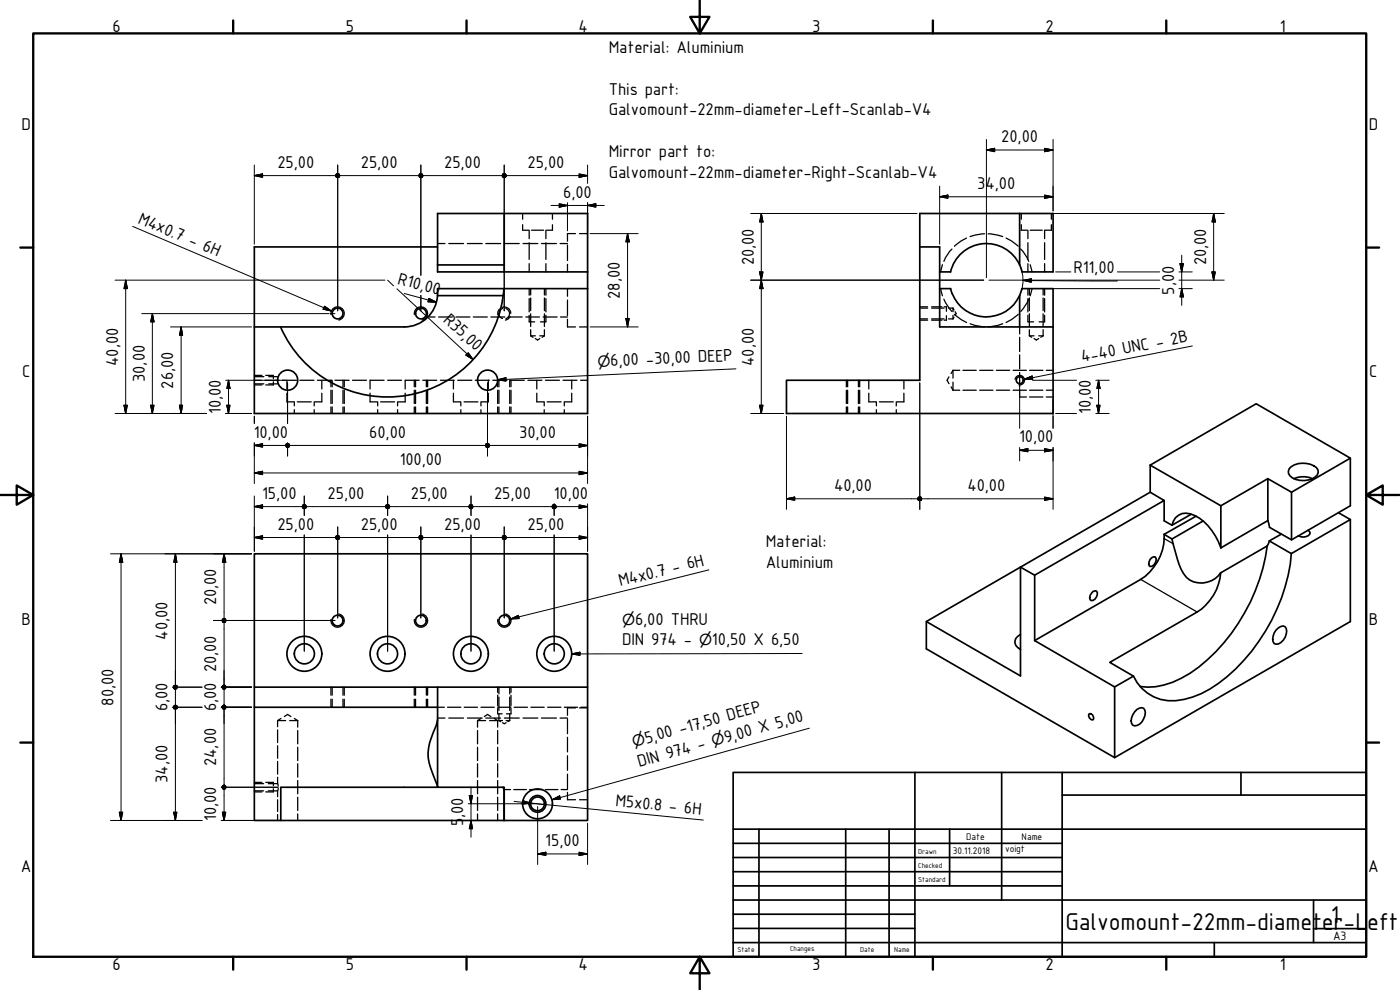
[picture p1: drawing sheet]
<svg xmlns="http://www.w3.org/2000/svg" width="420mm" height="297mm" viewBox="0 0 420 297" stroke-linecap="round" stroke-linejoin="round" font-family="sans-serif">
<!-- layer: Visible (ISO) -->
<g fill="none" stroke="#000" stroke-width=".51">
<path d="M131.3 74.1h-55v50h100v-60h-45v17.5h45M131.3 79.5h20M151.3 64.1v17.5M276 74.1h6v24h34M306 64.1v15.4M131.3 88.7a10 10 0 0 1-10 9.4h-45M131.3 88.7h19.7M151.2 86.6a35 35 0 0 1-29 32 35 35 0 0 1-38-20.5M176.3 86.6h-45v2.1M282 86.6h3.3M282 81.6h3.3M285.3 86.6l.4 1.5"/>
<path d="M285.3 81.6a11 11 0 0 1 10.7-8.5 11 11 0 0 1 10.7 8.5h9.3v-17.5h-40v50h-40v10h80v-26M285.8 88.1a11 11 0 0 0 9.9 7 11 11 0 0 0 10.3-6.4M306 88.7l.7-2.1h9.3v11.5M306 88.7v9.4M345.2 139.6l31.8-18.5 28.3 16.4-17.7 10.2M345.2 139.6l21.2 12.2M345.2 139.6v8.1M405.3 137.5v14.3l-17.7 10.2-6.6-3.8-.5-2M349.4 150.2v6.1l2.3 1.3M351.7 157.6a4.4 4.4 0 0 1 6.8-2.9 16.3 16.3 0 0 1 7.9 9.7M357.5 154.3l-5.8 3.3M359 154.9l-9.6 5.4"/>
<path d="M361.1 156.3l-9.4 5.4M366.4 151.8v12.6M380.5 156.2l-14.1 8.2M380.5 143.6v12.6M386.9 140.6a6.3 6.3 0 0 1 8.2-.3 1.77 1.77 0 0 1-.4 2.8 6.4 6.4 0 0 1-7.5-.3l-.5-.7v-.7zM387.6 147.7l-7.1-4.1-14.1 8.2M387.6 147.7v14.3M388.3 143.6a6.9 6.9 0 0 1 5.6 0M392.6 159.1l.6 .8a2.51 2.51 0 0 1-3.6 .9M401.7 153.8l3.6 2.1-17.8 10.2-6.6-3.8 3.7-2M405.3 155.9v30.6l-70.8 40.8-56.5-32.6v-8.2M306.3 170.2l38.9-22.5 4.2 2.5-38.9 22.4z"/>
<path d="M310.5 172.6v19.6M328 177.5l1.1-.2a1.98 1.98 0 0 1-1.6 2.9 1.36 1.36 0 0 1 0-2.2zM345.2 167.8l.5-.5 1-.2a1.98 1.98 0 0 1-1.5 2.9 1.45 1.45 0 0 1 0-2.2zM349.4 160.3a15.3 15.3 0 0 1-7.1 13.5l-31.8 18.4M349.4 160.3l2.3 1.4M351.7 161.7l1.2 4.6a12.8 12.8 0 0 0 4.2 7.7 7.1 7.1 0 0 0 9.2-2.1l14-8.1M380.3 163.8a56.3 56.3 0 0 1-23.1 38.2 22 22 0 0 1-15.1 4M380.9 162.3l-.6 1.5M387.5 166.1a55.3 55.3 0 0 1-24.4 40.6 20.3 20.3 0 0 1-14.8 3.2 12.7 12.7 0 0 1-8.1-7M278 186.5l28.3-16.3v32.6zM306.3 190.4a2.35 2.35 0 0 0-1.7 2.2 2.35 2.35 0 0 0 1.7 2.3M359.3 183.6l-26.2 15.1 7.1 4.2-5.7 3.2-24-13.9"/>
<path d="M383 189a2.15 2.15 0 0 1 2.7-.9 3.7 3.7 0 0 1-2.7 5.2l-.6-.2a3.2 3.2 0 0 1 .6-4.1zM76.3 206.2v-40h100v40M76.3 212.2h55M131.3 215.9l-.8 2.8a14.8 14.8 0 0 0-.7 13.3l1.5 4.2h-47v10h-8v-40h55v30h20v10M131.3 206.2h45v40h-25M326.8 214.3l.3-.2a1.24 1.24 0 0 1 .9 1.8 1.24 1.24 0 0 1-1.2-1.6zM334.5 206.1v21.2M341.2 212.8l1.5-.5a1.69 1.69 0 0 1 .9 2.4 3.8 3.8 0 0 1-3 3.1 1.66 1.66 0 0 1-1-2.4l1-1.9zM151 236.2l.3 .7M151.3 236.9v9.3M84.3 246.2h67"/>
<circle cx="101.3" cy="94.1" r="1.62"/>
<circle cx="126.3" cy="94.1" r="1.62"/>
<circle cx="86.3" cy="114.1" r="3"/>
<circle cx="146.3" cy="114.1" r="3"/>
<circle cx="306" cy="114.1" r="1.05"/>
<circle cx="91.3" cy="196.2" r="5.2"/>
<circle cx="91.3" cy="196.2" r="3"/>
<circle cx="101.3" cy="186.2" r="1.62"/>
<circle cx="116.3" cy="196.2" r="5.2"/>
<circle cx="116.3" cy="196.2" r="3"/>
<circle cx="126.3" cy="186.2" r="1.62"/>
<circle cx="141.3" cy="196.2" r="5.2"/>
<circle cx="141.3" cy="196.2" r="3"/>
<circle cx="151.4" cy="186.2" r="1.62"/>
<circle cx="166.3" cy="196.2" r="5.2"/>
<circle cx="166.3" cy="196.2" r="3"/>
<circle cx="161.3" cy="241.2" r="4.5"/>
<circle cx="161.3" cy="241.2" r="2.06"/>
<circle cx="161.3" cy="241.2" r="2.51"/>
</g>
<!-- layer: Visible Narrow (ISO) -->
<path d="M99.3 94.4a2 2 0 0 1 1.7-2.3 2 2 0 0 1 2.3 1.6 2 2 0 0 1-1.6 2.3M124.4 94.4a2 2 0 0 1 1.6-2.3 2 2 0 0 1 2.3 1.6 2 2 0 0 1-1.6 2.3M304.6 113.8a1.43 1.43 0 0 1 1.7-1.1 1.43 1.43 0 0 1 1.1 1.6 1.43 1.43 0 0 1-1.6 1.2M342.3 173.8l17 9.8M349.4 161.6l2.6 1.5M101.7 184.2a2 2 0 0 1 1.6 2.3 2 2 0 0 1-2.3 1.7 2 2 0 0 1-1.7-2.3M126.7 184.2a2 2 0 0 1 1.6 2.3 2 2 0 0 1-2.3 1.7 2 2 0 0 1-1.6-2.3M151.7 184.2a2 2 0 0 1 1.6 2.3 2 2 0 0 1-2.3 1.7 2 2 0 0 1-1.6-2.3" fill="none" stroke="#000" stroke-width=".38"/>
<!-- layer: Hidden (ISO) -->
<g fill="none" stroke="#000" stroke-width=".38">
<path d="M131.3 73.1h2.2M134.7 73.1h4.4M140.3 73.1h4.4M145.8 73.1h4.4M151.4 73.1h4.4M156.8 67.4v1.7h1.8M156.8 64.1v1.7M157 73.1h4.4M158.8 69.1v2.5M158.8 72.8v5M158.8 79.1v2.5M159.5 69.1h3.6"/>
<path d="M162.5 73.1h4.5M163.8 69.1v2.5M163.8 72.8v5M163.8 79.1v2.5M165.8 67.4v1.7h-1.8M165.8 64.1v1.7M168.1 73.1h2.2M170.3 73.5v4.7M170.3 79.3v2.3M172.7 70.1h-2.4v2.3M173.9 70.1h2.4M282.8 79.4l-.5 2.2"/>
<path d="M285.7 74.7l-1.9 2.6-.5 1.1M290.1 71.4l-1.7 .9-2 1.6M295.5 70.2l-2.9 .3-1.5 .5M296.5 70.2l2.9 .3 1.5 .5M301.9 71.4l1.7 .9 2 1.6M306.3 74.7l1.9 2.6 .5 1.1M306.5 67.4v1.7h1.8M306.5 64.1v1.7M308.5 69.1v2.5M308.5 72.8v5M308.5 79.1v2.5M309.2 69.1h3.6"/>
<path d="M309.2 79.4l.6 2.2M313.5 69.1v2.5M313.5 72.8v5M313.5 79.1v2.5M315.5 67.4v1.7h-1.8M315.5 64.1v1.7M128.5 95.1h2.1M131.6 95.1h4.2M136.8 95.1h4.2M142 95.1h4.2M147.3 95.1h4.2M149.9 92.7l-.5 .9v.8"/>
<path d="M150.7 92.3a1.91 1.91 0 0 1 2.6 1.7M150.8 92.6a1.57 1.57 0 0 0-1.1 1.5 1.57 1.57 0 0 0 1.1 1.5M151.8 92.6a1.59 1.59 0 0 1 1.2 1.5 1.59 1.59 0 0 1-1.2 1.5M152.5 95.1h4.2M153.1 95l-.6 .7-.8 .4M157.8 95.1h4.1M158.8 86.6v2M158.8 89.6v4M158.8 94.6v2h1.7M159.3 86.6v1.9M159.3 89.4v3.8M159.3 94.2v3.8"/>
<path d="M159.3 98.9v1.9M163 95.1h4.2M163.4 86.6v1.9M163.4 89.4v3.8M163.4 94.2v3.8M163.4 98.9v1.9M163.8 86.6v2M163.8 89.6v4M163.8 94.6v2h-1.6M168.2 95.1h2.1M170.3 86.6v2.3M170.3 90v4.7"/>
<path d="M170.3 95.8v2.3h2.4M173.9 98.1h2.4M276 95.7h2.4M276 92.4h2.4M276 96.1h2.4M276 92.1h2.4M279.6 95.7h3.7M279.6 92.4h3.7M279.6 96.1h3.1M279.6 92.1h3.1M282.3 86.6l.5 2.2M283.3 89.8l.5 1.1 1.9 2.6"/>
<path d="M283.3 92.1h.7v1.3M284 94.7v1.4h-.7M284.7 95.7h1.3M284.7 92.4h1.3M286 92.4v1.1M286 94.6v1.1M286 92.4l.3 .6M286.3 95.2l-.3 .5M286.4 94.3l2 1.6 1.7 .9M286.6 93.5l.4 .6-.4 .5M291.1 97.1l1.5 .5 2.9 .4M300.9 97.1l-1.5 .5-2.9 .4"/>
<path d="M305.6 94.3l-2 1.6-1.7 .9M306 98.1v2.1M308.5 94.6v2h1.7M308.5 86.6v2M308.5 89.6v4M308.7 89.8l-.5 1.1-1.9 2.6M308.9 86.6v1.9M308.9 89.4v3.8M308.9 94.2v3.8M308.9 98.9v1.9M309.8 86.6l-.6 2.2M313.1 86.6v1.9"/>
<path d="M313.1 89.4v3.8M313.1 94.2v3.8M313.1 98.9v1.9M313.5 94.6v2h-1.7M313.5 86.6v2M313.5 89.6v4M76.3 114.1h2.1M76.3 115.2h2.9M76.3 113h2.9M76.3 115.5h2.3M76.3 112.6h2.3M79.5 114.1h4.2"/>
<path d="M79.8 112.6h2.2v1M80.6 115.2h2.9M80.6 113h2.9M82 114.5v1h-2.2M84.8 114.1h4.2M86.1 118v2.6h2.1M86.1 114.1v2.6M90 114.1h4.2M95.2 114.1h4.3M96.6 118v2.6h-2.1M96.6 114.1v2.6M99.3 114.1v2"/>
<path d="M99.3 117.1v4M99.7 114.1v2M99.7 117.1v4M100.5 114.1h4.3M102.9 114.1v2M102.9 117.1v4M103.3 114.1v2M103.3 117.1v4M105.8 114.1h4.2M111.1 118v2.6h2.1M115.3 114.1h-4.2v2.6M116.3 114.1h4.2"/>
<path d="M121.6 118v2.6h-2.1M124.3 114.1v2M124.3 117.1v4M124.7 114.1v2M124.7 117.1v4M125.8 114.1h-4.2v2.6M126.9 114.1h4.2M128 114.1v2M128 117.1v4M128.3 114.1v2M128.3 117.1v4M132.1 114.1h4.2"/>
<path d="M136.1 118v2.6h2.1M136.1 114.1v2.6M137.4 114.1h4.2M142.6 114.1h4.3M146.6 118v2.6h-2.1M146.6 114.1v2.6M147.9 114.1h4.2M149.4 114.1v2M149.4 117.1v4M149.7 114.1v2M149.7 117.1v4M153 114.1v2"/>
<path d="M153 117.1v4M153.2 114.1h4.2M153.4 114.1v2M153.4 117.1v4M158.4 114.1h4.2M159.3 100.8h1.4M159.3 100.8l.7 .4M160.7 101.6l.7 .4 .6-.4M161.1 118v2.6h2.1M161.1 114.1v2.6M162 100.8h1.4M163.4 100.8l-.7 .4"/>
<path d="M163.7 114.1h4.2M169 114.1h4.2M171.6 118v2.6h-2.1M171.6 114.1v2.6M174.2 114.1h2.1M254 114.1v2M254 117.1v4M254.4 114.1v2M254.4 117.1v4M257.6 114.1v2M257.6 117.1v4M258 114.1v2"/>
<path d="M258 117.1v4M260.7 118v2.6h2.2M260.7 114.1v2.6M271.3 118v2.6h-2.1M271.3 114.1v2.6M284.8 113.1l-.6 1 .6 1M285.4 116.1l.6 1M286 111.1v2.4M286 114.7v2.4M286 111.1l-.6 1M286 111.1h2M286 117.1h2"/>
<path d="M289 111.1h4M289 117.1h4M294 111.1h4M294 117.1h4M299 111.1h4M299 117.1h4M304 111.1h4M304 117.1h4M306 101.2v4.3M306 106.5v4.2M306 111.7v4.2M306 117v2.1h2"/>
<path d="M308.9 100.8h1.4M308.9 100.8l.7 .4M309 119.1h4M309 111.1h4M309 117.1h4M310.3 101.6l.7 .4 .7-.4M311.7 100.8h1.4M313.1 100.8l-.7 .4M314 119.1h2M314 111.1h2M314 117.1h2M88.3 120.6v1.2"/>
<path d="M88.3 122.9v1.2M89.2 120.6h4.2M94.3 120.6v1.2M94.3 122.9v1.2M99.3 122.1v2M99.7 122.1v2M102.9 122.1v2M103.3 122.1v2M113.3 120.6v1.2M113.3 122.9v1.2M114.2 120.6h4.2M119.3 120.6v1.2"/>
<path d="M119.3 122.9v1.2M124.3 122.1v2M124.7 122.1v2M128 122.1v2M128.3 122.1v2M138.3 120.6v1.2M138.3 122.9v1.2M139.3 120.6h4.1M144.3 120.6v1.2M144.3 122.9v1.2M149.4 122.1v2M149.7 122.1v2"/>
<path d="M153 122.1v2M153.4 122.1v2M163.3 120.6v1.2M163.3 122.9v1.2M164.2 120.6h4.2M169.4 120.6v1.2M169.4 122.9v1.2M254 122.1v2M254.4 122.1v2M257.6 122.1v2M258 122.1v2M263 120.6v1.2"/>
<path d="M263 122.9v1.2M263.9 120.6h4.2M269 120.6v1.2M269 122.9v1.2M83.3 216.2h2.4M83.3 216.2v1.8M83.3 219v3.8M84.3 215.6l-1 .6M85.3 215l1-.6 1 .6M86.9 216.2h2.4M88.3 215.6l1 .6M89.3 216.2v2"/>
<path d="M89.3 219.2v4M99.3 206.2v2.4M99.3 209.8v2.4M99.7 206.2v2.4M99.7 209.8v2.4M102.9 206.2v2.4M102.9 209.8v2.4M103.3 206.2v2.4M103.3 209.8v2.4M124.3 206.2v2.4M124.3 209.8v2.4M124.7 206.2v2.4"/>
<path d="M124.7 209.8v2.4M128 206.2v2.4M128 209.8v2.4M128.3 206.2v2.4M128.3 209.8v2.4M131.3 215.4h2.2M131.3 212.2h2M134.3 212.2h4M134.7 215.4h4.4M139.3 212.2h4M140.3 215.4h4.4M143.3 216.2h2.4"/>
<path d="M143.3 216.2v2M143.3 219.2v4M144.3 212.2h4M144.3 215.6l-1 .6M145.4 215l.9-.6 1 .6M145.8 215.4h4.4M146.9 216.2h2.5M148.3 215.6l1.1 .6M149.4 206.2v1.6M149.4 208.6v3.2M149.4 212.6v1.6h1.3M149.4 216.2v2"/>
<path d="M149.4 219.2v4M149.4 212.2h4M149.7 206.2v2M149.7 209.2v4M149.7 214.2v2M149.7 216.2h1.1M149.7 216.2l.5 .3M150.8 216.8l.5 .4 .6-.4M151.4 215.4h4.4M151.9 216.2h1.1M153 206.2v2M153 209.2v4"/>
<path d="M153 214.2v2M153 216.2l-.6 .3M153.4 206.2v1.6M153.4 208.6v3.2M153.4 212.6v1.6h-1.4M154.3 212.2h4M157 215.4h4.4M159.3 212.2h4M162.5 215.4h4.5M164.3 212.2h4M168.1 215.4h2.2M169.4 212.2h4"/>
<path d="M170.3 215.7v4.4M172.7 212.4h-2.4v2.2M173.9 212.4h2.4M174.3 212.2h2M76.3 237.3h2.8M76.3 235.1h2.8M76.3 237.6h2.3M76.3 234.7h2.3M79.8 234.7h2.2v1M80.5 237.3h2.8M80.5 235.1h2.8M82 236.7v.9h-2.2"/>
<path d="M83.3 235.1l.2 .7M83.3 223.8v3.7M83.3 228.5v3.8M83.3 233.2v1.9M83.3 237.3v1.8M83.3 240v3.5M83.5 236.5l-.2 .8M89.3 224.2v4M89.3 229.2v4M89.3 234.2v4M89.3 239.2v4M143.3 224.2v4"/>
<path d="M143.3 229.2v4M143.3 234.2v4M143.3 239.2v4M149.4 224.2v4M149.4 229.2v4M149.4 234.2v4M149.4 239.2v4M151.3 236.9h1.9M154.2 236.9h3.8M158.9 236.9h3.9M163.7 236.9h3.7M168.4 236.9h1.9"/>
<path d="M170.3 221.2v4.4M170.3 226.7v4.4M170.3 232.3v4.4M170.3 237.7v2.3h2.4M173.9 240h2.4M83.3 244.4v1.8M89.3 244.2v2M143.3 244.2v2M149.4 244.2v2"/>
</g>
<!-- layer: Visible Narrow (ISO) -->
<path d="M366.3 171.9a15.4 15.4 0 0 1-7 11.7" fill="none" stroke="#000" stroke-width=".51"/>
<!-- layer: Border (ISO) -->
<g fill="none" stroke="#000" stroke-width=".7">
<path d="M10 10h400v277.1h-400zM70 6.1v3.9M140 6.1v3.9M210 0v10l-2.9-4.9h5.8l-2.9 4.9M280 6.1v3.9M350 6.1v3.9M6.1 74.3h3.9M410 74.3h3.9M0 148.5h10l-5-2.8v5.7l5-2.9M410 148.5l5 2.9v-5.7l-5 2.8h10M6.1 222.8h3.9M410 222.8h3.9"/>
<path d="M70 287.1v3.8M140 287.1v3.8M210 287.1l2.9 4.9h-5.8l2.9-4.9v9.9M280 287.1v3.8M350 287.1v3.8"/>
</g>
<!-- layer: Title (ISO) -->
<g fill="none" stroke="#000" stroke-width=".51">
<path d="M220 231.8h190v55.3h-190zM274.6 231.8v55.3M300.6 231.8v38.3M318.8 238.6h91.2M318.8 231.8v55.3M372.4 231.8v6.8M220 253h98.8M220 257.3h98.8M220 248.8h190M227.8 248.8v38.3M253.8 248.8v38.3M266.8 248.8v38.3"/>
<path d="M285 248.8v17M220 261.5h98.8M220 265.8h98.8M220 270.1h190M220 274.3h54.6M220 278.6h54.6M394.2 278.6h15.8M394.2 270.1v12.7M220 282.8h190M364.4 282.8v4.3"/>
</g>
<!-- layer: Dimension (ISO) -->
<g fill="none" stroke="#000" stroke-width=".3">
<path d="M76.3 52.7l2.5-.5v1zM76.3 49.5v23.8M76.3 52.7h24.4M101.3 49.5v43.8M102 52.7h23.7M126.3 49.5v33.1M126.9 52.7h23.8M151.3 49.5v43.8M152 52.7h24.3M173.8 52.2l2.5 .5-2.5 .5zM176.3 49.5v5.5M282 59l2.5-.5v1z"/>
<path d="M282 59h34M282 55.9v17.4M296 45l2.5-.5v1zM296 45h20M296 41.8v41.5M313.5 58.5l2.5 .5-2.5 .5zM313.5 44.5l2.5 .5-2.5 .5zM316 41.8v21.5M165.4 61.6h16M167.8 61.1l2.5 .5-2.5 .6zM170.3 60.8v8.5M176.3 61.6l2.5-.5v1.1z"/>
<path d="M176.3 60.8v25M177.1 70.1h14.4M188.3 70.1l.5 2.5h-1zM188.3 70.1v28M225.3 64.1h49.9M228.5 64.1l.5 2.5h-1zM228.5 64.1v60M306.8 64.1h60.6M354.1 79.1h1.1l-.6 2.5zM354.6 76.6v15M364.2 64.1l.5 2.5h-1zM364.2 64.1v20"/>
<path d="M34.5 84.1h81M37.7 84.1l.5 2.5h-1zM37.7 84.1v40M42.5 94.1h56.2M45.7 94.1l.5 2.5h-1zM45.7 94.1v30M51.2 98.1h24.3M54.4 98.1l.4 2.5h-1zM54.4 98.1v26M99.1 94.1h1.4M116.3 84.1l1.8 1.7M119.1 86.7l22.9 21.2"/>
<path d="M121.3 88.1l9.7 2.6M126.3 88.6v4.7M128.7 89.5l2.3 1.2-2.5-.2zM177.1 98.1h14.4M187.8 95.6h1l-.5 2.5zM225.3 84.1h69.9M228 81.6h1l-.5 2.5zM228.5 84.1l.5 2.5h-1zM296.8 84.1h10.3M306.3 80.2a11 11 0 0 1 .2 7.1M307 84.1l2.5-.4v1zM307 84.1l28.3 .2"/>
<path d="M309.4 84.1h38.6M313.9 86.6h34.1M316.8 81.6h4.6M335.3 81.6h12.7M353.8 84.1h13.6M353.8 86.6h4M353.8 81.6h4M354.6 86.6l.6 2.5h-1.1zM363.7 81.6h1l-.5 2.5zM67.8 114.1h17.7M68.6 114.1l.4 2.5h-.9zM68.6 114.1v10"/>
<path d="M86.3 114.9v12.1M139.8 106.5l.7-.7 1.5 2.1zM146.3 114.9v21.9M276 114.9v37.9M306 114.9v13.6M306.8 114.1h.7M309.9 114.1h13.2M316 119.9v8.6M328.9 114.1h4M329.7 114.1l.4 2.5h-.9zM329.7 114.1v10M34.5 124.1h27.5"/>
<path d="M37.2 121.6h1l-.5 2.5zM45.2 121.6h1l-.5 2.5zM53.8 121.6h1l-.4 2.5zM67.8 124.1h7.7M68.1 121.6h.9l-.4 2.5zM76.3 133.7l2.5-.6v1.1zM76.3 133.7h9.4M76.3 124.9v2.1M76.3 132.9v12.2M86.3 132.9v3.9M86.9 133.7h58.8M146.9 133.7h29.4"/>
<path d="M173.8 133.1l2.5 .6-2.5 .5zM176.3 124.9v20.2M225.3 124.1h9.9M228 121.6h1l-.5 2.5zM236 124.9v27.9M306 135.1l2.5-.5v1zM306 135.1h10M306 134.3v4M313.5 134.6l2.5 .5-2.5 .5zM316 134.3v18.5M316.8 124.1h6.3M328.9 124.1h4"/>
<path d="M329.2 121.6h.9l-.4 2.5zM76.3 141.9l2.5-.5v1zM76.3 152l2.5-.5v1zM76.3 148.8v16.6M76.3 141.9h100M76.3 152h14.4M91.3 148.8v5.9M91.9 152h23.8M101.3 158.1v27.3M116.3 148.8v5.9M117 152h23.7M126.3 158.1v27.3"/>
<path d="M141.4 148.8v5.9M141.9 152h23.8M151.3 158.1v27.3M166.3 151.2v3.5M166.9 152h9.4M173.8 141.4l2.5 .5-2.5 .5zM173.8 151.5l2.5 .5-2.5 .5zM176.3 151.2v14.2M236 149.7l2.5-.6v1zM236 149.7h39.4M276.6 149.7h39.4M313.5 149.1l2.5 .6-2.5 .4z"/>
<path d="M33.1 166.2h42.4M36.3 166.2l.5 2.5h-1zM36.3 166.2v80M52.6 166.2l.5 2.5h-1zM52.6 166.2v39.3M67.2 166.2l.6 2.5h-1.1zM67.2 166.2v19.3M76.3 161.3l2.5-.5v1zM76.3 161.3h24.4M91.3 160.5v34.9M102 161.3h23.7M116.3 160.5v34.9"/>
<path d="M126.9 161.3h23.8M141.4 160.5v34.9M152 161.3h24.3M166.3 160.5v34.9M173.8 160.8l2.5 .5-2.5 .5zM64.1 186.2h36.4M67.2 186.8v18.7M51.8 212.2h8.8M51.8 206.2h8.8M52.6 206.2v6M52.6 212.8v33.4M66.4 212.2h9.1"/>
<path d="M66.4 206.2h9.1M67.2 206.2v6M67.2 212.8v22.8M66.4 236.2h17M67.2 236.8v9.4M140.8 238.7h1l-.4 2.5zM141.4 236.2v15M33.1 246.2h27.5M35.8 243.7h1l-.5 2.5zM52.1 243.7h1l-.5 2.5zM66.4 246.2h17M66.7 243.7h1.1l-.6 2.5z"/>
<path d="M140.5 246.2h10M140.5 241.2h20M141.4 246.2l.4 2.5h-1zM161.4 256.2l2.4-.5v1zM161.4 256.2h14.9M161.4 242v17.4M173.8 255.7l2.5 .5-2.5 .5zM176.3 247v12.4"/>
</g>
<g fill="#000" stroke="#000" stroke-width=".3">
<path d="M76.3 52.7l2.5-.5zM76.3 52.7l2.5-.5v1zM100.7 52.7l.6 .6-.4-.2zM100.7 52.7l1.1 .4-.5 .2zM100.7 52.7h1.3l-.2 .4zM100.7 52.7l1.1-.5 .2 .5zM101.3 52.1l.5 .1-1.1 .5zM100.9 52.2l.4-.1-.6 .6zM100.9 52.2l-.2 .5zM101.3 52.1l.5 .1 .2 .5zM100.9 52.2l.4-.1 .7 .6zM100.9 52.2l1.1 .5h-1.3z"/>
<path d="M100.7 52.7h1.3l-1.1 .4zM100.9 53.1l1.1-.4-.7 .6zM102 52.7l-.2 .4-.5 .2zM102 52.7l-.2 .4zM125.7 52.7l.6 .6-.4-.2zM125.7 52.7l1 .4-.4 .2zM125.7 52.7h1.2l-.2 .4zM125.7 52.7l1-.5 .2 .5zM126.3 52.1l.4 .1-1 .5zM125.9 52.2l.4-.1-.6 .6zM125.9 52.2l-.2 .5zM126.3 52.1l.4 .1 .2 .5z"/>
<path d="M125.9 52.2l.4-.1 .6 .6zM125.9 52.2l1 .5h-1.2zM125.7 52.7h1.2l-1 .4zM125.9 53.1l1-.4-.6 .6zM126.3 53.3l.6-.6-.2 .4zM126.9 52.7l-.2 .4zM150.7 52.7l.6 .6-.4-.2zM150.7 52.7l1.1 .4-.5 .2zM150.7 52.7h1.3l-.2 .4zM150.7 52.7l1.1-.5 .2 .5zM150.7 52.7l.6-.6 .5 .1zM150.9 52.2l.4-.1-.6 .6z"/>
<path d="M150.9 52.2l-.2 .5zM151.3 52.1l.5 .1 .2 .5zM150.9 52.2l.4-.1 .7 .6zM150.9 52.2l1.1 .5h-1.3zM150.7 52.7h1.3l-1.1 .4zM150.9 53.1l1.1-.4-.7 .6zM152 52.7l-.2 .4-.5 .2zM152 52.7l-.2 .4zM173.8 53.2l2.5-.5zM173.8 52.2l2.5 .5-2.5 .5zM282 59l2.5-.5zM282 59l2.5-.5v1z"/>
<path d="M296 45l2.5-.5zM296 45l2.5-.5v1zM313.5 59.5l2.5-.5zM313.5 58.5l2.5 .5-2.5 .5zM313.5 45.5l2.5-.5zM313.5 44.5l2.5 .5-2.5 .5zM167.8 62.2l2.5-.6zM167.8 61.1l2.5 .5-2.5 .6zM176.3 61.6l2.5-.5zM176.3 61.6l2.5-.5v1.1zM188.3 70.1l.5 2.5zM188.3 70.1l.5 2.5h-1z"/>
<path d="M228.5 64.1l.5 2.5zM228.5 64.1l.5 2.5h-1zM354.1 79.1l.5 2.5zM354.1 79.1h1.1l-.6 2.5zM364.2 64.1l.5 2.5zM364.2 64.1l.5 2.5h-1zM37.7 84.1l.5 2.5zM37.7 84.1l.5 2.5h-1zM45.7 94.1l.5 2.5zM45.7 94.1l.5 2.5h-1zM128.5 90.5l2.5 .2zM128.7 89.5l2.3 1.2-2.5-.2z"/>
<path d="M187.8 95.6l.5 2.5zM187.8 95.6h1l-.5 2.5zM228 81.6l.5 2.5zM228 81.6h1l-.5 2.5zM228.5 84.1l.5 2.5zM228.5 84.1l.5 2.5h-1zM307 84.1l2.5-.4zM307 84.1l2.5-.4v1zM354.6 86.6l.6 2.5zM354.6 86.6l.6 2.5h-1.1zM363.7 81.6l.5 2.5zM363.7 81.6h1l-.5 2.5z"/>
<path d="M54.4 98.1l.4 2.5zM54.4 98.1l.4 2.5h-1zM68.6 114.1l.4 2.5zM68.6 114.1l.4 2.5h-.9zM139.8 106.5l2.2 1.4zM139.8 106.5l.7-.7 1.5 2.1zM329.7 114.1l.4 2.5zM329.7 114.1l.4 2.5h-.9zM37.2 121.6l.5 2.5zM37.2 121.6h1l-.5 2.5zM45.2 121.6l.5 2.5zM45.2 121.6h1l-.5 2.5z"/>
<path d="M53.8 121.6l.6 2.5zM53.8 121.6h1l-.4 2.5zM68.1 121.6l.5 2.5zM68.1 121.6h.9l-.4 2.5zM76.3 133.7l2.5-.6zM76.3 133.7l2.5-.6v1.1zM85.7 133.7l.6 .6-.4-.2zM85.7 133.7l1 .4-.4 .2zM85.7 133.7h1.2l-.2 .4zM85.7 133.7l1-.5 .2 .5zM86.3 133l.4 .2-1 .5zM85.9 133.2l.4-.2-.6 .7z"/>
<path d="M85.9 133.2l-.2 .5zM86.3 133l.4 .2 .2 .5zM85.9 133.2l.4-.2 .6 .7zM85.9 133.2l1 .5h-1.2zM85.7 133.7h1.2l-1 .4zM85.9 134.1l1-.4-.6 .6zM86.9 133.7l-.2 .4-.4 .2zM86.9 133.7l-.2 .4zM145.7 133.7l.6 .6-.4-.2zM145.7 133.7l1 .4-.4 .2zM145.7 133.7h1.2l-.2 .4zM145.7 133.7l1-.5 .2 .5z"/>
<path d="M146.3 133l.4 .2-1 .5zM145.9 133.2l.4-.2-.6 .7zM145.9 133.2l-.2 .5zM146.3 133l.4 .2 .2 .5zM145.9 133.2l.4-.2 .6 .7zM145.9 133.2l1 .5h-1.2zM145.7 133.7h1.2l-1 .4zM145.9 134.1l1-.4-.6 .6zM146.9 133.7l-.2 .4-.4 .2zM146.9 133.7l-.2 .4zM173.8 134.2l2.5-.5zM173.8 133.1l2.5 .6-2.5 .5z"/>
<path d="M228 121.6l.5 2.5zM228 121.6h1l-.5 2.5zM306 135.1l2.5-.5zM306 135.1l2.5-.5v1zM313.5 135.6l2.5-.5zM313.5 134.6l2.5 .5-2.5 .5zM329.2 121.6l.5 2.5zM329.2 121.6h.9l-.4 2.5zM76.3 141.9l2.5-.5zM76.3 141.9l2.5-.5v1zM76.3 152l2.5-.5zM76.3 152l2.5-.5v1z"/>
<path d="M90.7 152l.6 .6-.4-.2zM90.7 152l1.1 .4-.5 .2zM90.7 152h1.2l-.1 .4zM90.7 152l1.1-.4 .1 .4zM91.3 151.4l.5 .2-1.1 .4zM90.9 151.6l.4-.2-.6 .6zM90.9 151.6l-.2 .4zM91.3 151.4l.5 .2 .1 .4zM90.9 151.6l.4-.2 .6 .6zM90.9 151.6l1 .4h-1.2zM90.7 152h1.2l-1 .4zM90.9 152.4l1-.4-.6 .6z"/>
<path d="M91.3 152.6l.6-.6-.1 .4zM91.9 152l-.1 .4zM115.7 152l.6 .6-.4-.2zM115.7 152l1.1 .4-.5 .2zM115.7 152h1.3l-.2 .4zM115.7 152l1.1-.4 .2 .4zM116.3 151.4l.5 .2-1.1 .4zM115.9 151.6l.4-.2-.6 .6zM115.9 151.6l-.2 .4zM116.3 151.4l.5 .2 .2 .4zM115.9 151.6l.4-.2 .7 .6zM115.9 151.6l1.1 .4h-1.3z"/>
<path d="M115.7 152h1.3l-1.1 .4zM115.9 152.4l1.1-.4-.7 .6zM116.3 152.6l.7-.6-.2 .4zM117 152l-.2 .4zM140.7 152l.7 .6-.5-.2zM140.7 152l1.1 .4-.4 .2zM140.7 152h1.2l-.1 .4zM140.7 152l1.1-.4 .1 .4zM141.4 151.4l.4 .2-1.1 .4zM140.9 151.6l.5-.2-.7 .6zM140.9 151.6l-.2 .4zM141.4 151.4l.4 .2 .1 .4z"/>
<path d="M140.9 151.6l.5-.2 .5 .6zM140.9 151.6l1 .4h-1.2zM140.7 152h1.2l-1 .4zM140.9 152.4l1-.4-.5 .6zM141.9 152l-.1 .4-.4 .2zM141.9 152l-.1 .4zM165.7 152l.6 .6-.4-.2zM165.7 152l1.1 .4-.5 .2zM165.7 152h1.2l-.1 .4zM165.7 152l1.1-.4 .1 .4zM166.3 151.4l.5 .2-1.1 .4zM165.9 151.6l.4-.2-.6 .6z"/>
<path d="M165.9 151.6l-.2 .4zM166.3 151.4l.5 .2 .1 .4zM165.9 151.6l.4-.2 .6 .6zM165.9 151.6l1 .4h-1.2zM165.7 152h1.2l-1 .4zM165.9 152.4l1-.4-.6 .6zM166.3 152.6l.6-.6-.1 .4zM166.9 152l-.1 .4zM173.8 142.4l2.5-.5zM173.8 141.4l2.5 .5-2.5 .5zM173.8 152.5l2.5-.5zM173.8 151.5l2.5 .5-2.5 .5z"/>
<path d="M236 149.7l2.5-.6zM236 149.7l2.5-.6v1zM275.4 149.7l.6 .5-.4-.1zM275.4 149.7l1.1 .4-.5 .1zM275.4 149.7h1.2l-.1 .4zM275.4 149.7l1.1-.5 .1 .5zM275.4 149.7l.6-.7 .5 .2zM275.6 149.2l.4-.2-.6 .7zM275.6 149.2l-.2 .5zM276 149l.5 .2 .1 .5zM275.6 149.2l.4-.2 .6 .7zM275.6 149.2l1 .5h-1.2z"/>
<path d="M275.4 149.7h1.2l-1 .4zM275.6 150.1l1-.4-.6 .5zM276 150.2l.6-.5-.1 .4zM276.6 149.7l-.1 .4zM313.5 150.1l2.5-.4zM313.5 149.1l2.5 .6-2.5 .4zM36.3 166.2l.5 2.5zM36.3 166.2l.5 2.5h-1zM52.6 166.2l.5 2.5zM52.6 166.2l.5 2.5h-1zM67.2 166.2l.6 2.5zM67.2 166.2l.6 2.5h-1.1z"/>
<path d="M76.3 161.3l2.5-.5zM76.3 161.3l2.5-.5v1zM100.7 161.3l.6 .6-.4-.2zM100.7 161.3l1.1 .4-.5 .2zM100.7 161.3h1.3l-.2 .4zM100.7 161.3l1.1-.5 .2 .5zM101.3 160.6l.5 .2-1.1 .5zM100.9 160.8l.4-.2-.6 .7zM100.9 160.8l-.2 .5zM101.3 160.6l.5 .2 .2 .5zM100.9 160.8l.4-.2 .7 .7zM100.9 160.8l1.1 .5h-1.3z"/>
<path d="M100.7 161.3h1.3l-1.1 .4zM100.9 161.7l1.1-.4-.7 .6zM101.3 161.9l.7-.6-.2 .4zM102 161.3l-.2 .4zM125.7 161.3l.6 .6-.4-.2zM125.7 161.3l1 .4-.4 .2zM125.7 161.3h1.2l-.2 .4zM125.7 161.3l1-.5 .2 .5zM126.3 160.6l.4 .2-1 .5zM125.9 160.8l.4-.2-.6 .7zM125.9 160.8l-.2 .5zM126.3 160.6l.4 .2 .2 .5z"/>
<path d="M125.9 160.8l.4-.2 .6 .7zM125.9 160.8l1 .5h-1.2zM125.7 161.3h1.2l-1 .4zM125.9 161.7l1-.4-.6 .6zM126.3 161.9l.6-.6-.2 .4zM126.9 161.3l-.2 .4zM150.7 161.3l.6 .6-.4-.2zM150.7 161.3l1.1 .4-.5 .2zM150.7 161.3h1.3l-.2 .4zM150.7 161.3l1.1-.5 .2 .5zM151.3 160.6l.5 .2-1.1 .5zM150.9 160.8l.4-.2-.6 .7z"/>
<path d="M150.9 160.8l-.2 .5zM151.3 160.6l.5 .2 .2 .5zM150.9 160.8l.4-.2 .7 .7zM150.9 160.8l1.1 .5h-1.3zM150.7 161.3h1.3l-1.1 .4zM150.9 161.7l1.1-.4-.7 .6zM151.3 161.9l.7-.6-.2 .4zM152 161.3l-.2 .4zM173.8 161.8l2.5-.5zM173.8 160.8l2.5 .5-2.5 .5zM66.8 185.7l.4-.2-.6 .7zM66.6 186.2l.6-.7-.4 1.1z"/>
<path d="M67.2 185.5v1.3l-.4-.2zM67.2 185.5l.5 1.1-.5 .2zM67.2 185.5l.6 .7-.1 .4zM67.2 185.5l.5 .2 .1 .5zM67.2 185.5l.5 .2zM67.8 186.2l-.1 .4-.5 .2zM67.7 185.7l.1 .5-.6 .6zM67.2 185.5l.5 .2-.5 1.1zM66.8 185.7l.4-.2v1.3zM66.8 185.7l.4 1.1-.6-.6zM66.6 186.2l.6 .6-.4-.2zM66.8 186.6l.4 .2z"/>
<path d="M52.2 211.8l.4-.2-.6 .6zM52 212.2l.6-.6-.4 1zM52.6 211.6v1.2l-.4-.2zM52.6 211.6l.5 1-.5 .2zM52.6 211.6l.6 .6-.1 .4zM52.6 211.6l.5 .2 .1 .4zM52.6 211.6l.5 .2zM53.2 206.2l-.1 .4-.5 .2zM53.1 205.7l.1 .5-.6 .6zM52.6 205.5l.5 .2-.5 1.1zM52.2 205.7l.4-.2v1.3zM52.2 205.7l.4 1.1-.6-.6z"/>
<path d="M52 206.2l.6 .6-.4-.2zM52.2 206.6l.4 .2zM66.8 211.8l.4-.2-.6 .6zM67.2 211.6l-.4 1-.2-.4zM67.2 211.6v1.2l-.4-.2zM67.2 211.6l.5 1-.5 .2zM67.2 211.6l.6 .6-.1 .4zM67.2 211.6l.5 .2 .1 .4zM67.2 211.6l.5 .2zM67.8 206.2l-.1 .4-.5 .2zM67.7 205.7l.1 .5-.6 .6zM67.2 205.5l.5 .2-.5 1.1z"/>
<path d="M66.8 205.7l.4-.2v1.3zM66.8 205.7l.4 1.1-.6-.6zM66.6 206.2l.6 .6-.4-.2zM66.8 206.6l.4 .2zM66.8 235.8l.4-.2-.6 .6zM67.2 235.6l-.4 1.1-.2-.5zM67.2 235.6v1.2l-.4-.1zM67.2 235.6l.5 1.1-.5 .1zM67.2 235.6l.6 .6-.1 .5zM67.2 235.6l.5 .2 .1 .4zM67.2 235.6l.5 .2zM67.2 236.8l.6-.6-.1 .5z"/>
<path d="M67.7 235.8l.1 .4-.6 .6zM67.2 235.6l.5 .2-.5 1zM66.8 235.8l.4-.2v1.2zM66.8 235.8l.4 1-.6-.6zM66.6 236.2l.6 .6-.4-.1zM66.8 236.7l.4 .1zM140.8 238.7l.6 2.5zM140.8 238.7h1l-.4 2.5zM35.8 243.7l.5 2.5zM35.8 243.7h1l-.5 2.5zM52.1 243.7l.5 2.5zM52.1 243.7h1l-.5 2.5z"/>
<path d="M66.7 243.7l.5 2.5zM66.7 243.7h1.1l-.6 2.5zM141.4 246.2l.4 2.5zM141.4 246.2l.4 2.5h-1zM161.4 256.2l2.4-.5zM161.4 256.2l2.4-.5v1zM173.8 256.7l2.5-.5zM173.8 255.7l2.5 .5-2.5 .5z"/>
</g>
<!-- layer: Symbol (ISO) -->
<g fill="none" stroke="#000" stroke-width=".3">
<path d="M39.8 67.9l59.7 25.4M97.4 91.9l2.1 1.4-2.5-.5zM149.4 114l2.4-.7v1zM220.9 110.7l-71.5 3.3M307.4 113.8l2.4-1 .1 1zM357.8 103.8l-50.4 10M212.7 171l-59.4 14.7M153.3 185.7l2.3-1.1 .2 1zM171.6 196.2l2.5-.5v.9zM240.7 196.1l-69.1 .1M242.9 218.5l-77.2 21.5M165.7 240l2.3-1.2 .2 1z"/>
<path d="M154.3 240.5l5 .5M156.8 240.2l2.5 .8-2.6 .2zM159.3 241l51.8 5M159.3 241l4.1 .4"/>
</g>
<g fill="#000" stroke="#000" stroke-width=".3">
<path d="M97 92.8l2.5 .5zM97.4 91.9l2.1 1.4-2.5-.5zM149.4 114l2.4-.7zM149.4 114l2.4-.7v1zM307.4 113.8l2.4-1zM307.4 113.8l2.4-1 .1 1zM153.3 185.7l2.3-1.1zM153.3 185.7l2.3-1.1 .2 1zM171.6 196.2l2.5-.5zM171.6 196.2l2.5-.5v.9zM165.7 240l2.3-1.2zM165.7 240l2.3-1.2 .2 1z"/>
<path d="M156.7 241.2l2.6-.2zM156.8 240.2l2.5 .8-2.6 .2z"/>
</g>
<g font-size="7.9">
<text x="319.8" y="278.9">Galvomount-22mm-diameter-L</text>
<text x="399.4" y="276.8">1</text>
<text x="410.3" y="278.9">eft-</text>
</g>
<g font-size="5.5">
<text x="33.8" y="9.6">6</text>
<text x="103.8" y="9.6">5</text>
<text x="173.6" y="9.6">4</text>
<text x="243.8" y="9.6">3</text>
<text x="313.8" y="9.6">2</text>
<text x="384.1" y="9.6">1</text>
<text x="182.7" y="15.9">Material: Aluminium</text>
<text x="182.7" y="28.4">This part:</text>
<text x="182.7" y="34.6">Galvomount-22mm-diameter-Left-Scanlab-V4</text>
<text x="6.5" y="38.9">D</text>
<text x="410.8" y="38.9">D</text>
<text x="182.7" y="47.1">Mirror part to:</text>
<text x="300.5" y="42.7">20,00</text>
<text x="83.3" y="50.3">25,00</text>
<text x="108.3" y="50.3">25,00</text>
<text x="133.3" y="50.3">25,00</text>
<text x="158.3" y="50.3">25,00</text>
<text x="182.7" y="53.3">Galvomount-22mm-diameter-Right-Scanlab-V4</text>
<text x="169" y="59.3">6,00</text>
<text x="293.3" y="56.7">34,00</text>
<text x="41.1" y="66.8" transform="rotate(23 41.1 66.8)">M4x0.7 - 6H</text>
<text x="226.2" y="79.6" transform="rotate(-90 226.2 79.6)">20,00</text>
<text x="322.1" y="82">R11,00</text>
<text x="361.9" y="79.6" transform="rotate(-90 361.9 79.6)">20,00</text>
<text x="119.1" y="85.1" transform="rotate(15 119.1 85.1)">R10,00</text>
<text x="186.1" y="89.6" transform="rotate(-90 186.1 89.6)">28,00</text>
<text x="352.4" y="88.4" transform="rotate(-90 352.4 88.4)">5,00</text>
<text x="132.8" y="96.2" transform="rotate(43 132.8 96.2)">R35,00</text>
<text x="6.6" y="113.1">C</text>
<text x="35.4" y="109.8" transform="rotate(-90 35.4 109.8)">40,00</text>
<text x="183.3" y="109.9" transform="rotate(-3 183.3 109.9)">6,00 -30,00 DEEP</text>
<text x="226.2" y="109.8" transform="rotate(-90 226.2 109.8)">40,00</text>
<text x="324.8" y="108.7" transform="rotate(-11 324.8 108.7)">4-40 UNC - 2B</text>
<text x="410.9" y="113.1">C</text>
<text x="43.4" y="114.6" transform="rotate(-90 43.4 114.6)">30,00</text>
<text x="52" y="116.6" transform="rotate(-90 52 116.6)">26,00</text>
<text x="66.2" y="124.3" transform="rotate(-90 66.2 124.3)">10,00</text>
<text x="327.3" y="124.3" transform="rotate(-90 327.3 124.3)">10,00</text>
<text x="76.1" y="131.4">10,00</text>
<text x="110.8" y="131.4">60,00</text>
<text x="155.8" y="131.4">30,00</text>
<text x="305.9" y="132.8">10,00</text>
<text x="120" y="139.6">100,00</text>
<text x="78.7" y="149.7">15,00</text>
<text x="98.3" y="149.7">25,00</text>
<text x="123.3" y="149.7">25,00</text>
<text x="148.3" y="149.7">25,00</text>
<text x="166.2" y="149.7">10,00</text>
<text x="250.3" y="147.3">40,00</text>
<text x="290.3" y="147.3">40,00</text>
<text x="83.3" y="159">25,00</text>
<text x="108.3" y="159">25,00</text>
<text x="133.3" y="159">25,00</text>
<text x="158.3" y="159">25,00</text>
<text x="229.8" y="164.3">Material:</text>
<text x="229.8" y="170.5">Aluminium</text>
<text x="186.1" y="175.9" transform="rotate(-14 186.1 175.9)">M4x0.7 - 6H</text>
<text x="64.9" y="181.7" transform="rotate(-90 64.9 181.7)">20,00</text>
<text x="6.5" y="187.4">B</text>
<text x="50.3" y="191.9" transform="rotate(-90 50.3 191.9)">40,00</text>
<text x="190.6" y="187.6">6,00 THRU</text>
<text x="410.8" y="187.4">B</text>
<text x="186.7" y="193.7">DIN 974 -</text>
<text x="213.7" y="193.7">10,50 X 6,50</text>
<text x="64.9" y="201.7" transform="rotate(-90 64.9 201.7)">20,00</text>
<text x="34" y="211.7" transform="rotate(-90 34 211.7)">80,00</text>
<text x="50.3" y="213.5" transform="rotate(-90 50.3 213.5)">6,00</text>
<text x="64.9" y="213.5" transform="rotate(-90 64.9 213.5)">6,00</text>
<text x="194" y="223.2" transform="rotate(-16 194 223.2)">5,00 -17,50 DEEP</text>
<text x="217.9" y="222.9" transform="rotate(-16 217.9 222.9)">9,00 X 5,00</text>
<text x="64.9" y="229.9" transform="rotate(-90 64.9 229.9)">24,00</text>
<text x="191.8" y="230.1" transform="rotate(-16 191.8 230.1)">DIN 974 -</text>
<text x="50.3" y="234.9" transform="rotate(-90 50.3 234.9)">34,00</text>
<text x="139" y="245.5" transform="rotate(-90 139 245.5)">,00</text>
<text x="184.7" y="241.9" transform="rotate(6 184.7 241.9)">M5x0.8 - 6H</text>
<text x="64.9" y="246.4" transform="rotate(-90 64.9 246.4)">10,00</text>
<text x="139" y="248" transform="rotate(-90 139 248)">5</text>
<text x="163.6" y="253.9">15,00</text>
<text x="6.3" y="261.7">A</text>
<text x="410.6" y="261.7">A</text>
<text x="33.8" y="290.9">6</text>
<text x="103.8" y="290.9">5</text>
<text x="173.6" y="290.9">4</text>
<text x="243.8" y="290.9">3</text>
<text x="313.8" y="290.9">2</text>
<text x="384.1" y="290.9">1</text>
</g>
<g font-size="4.6">
<text x="179.4" y="110.1" transform="rotate(-3 179.4 110.1)">⌀</text>
<text x="186.7" y="187.6">⌀</text>
<text x="209.8" y="193.7">⌀</text>
<text x="190.2" y="224.2" transform="rotate(-16 190.2 224.2)">⌀</text>
<text x="214.1" y="224" transform="rotate(-16 214.1 224)">⌀</text>
</g>
<text font-size="3.9" x="400.1" y="282">A3</text>
<g font-size="3.1">
<text x="286" y="256.3">30.11.2018</text>
<text x="290" y="252">Date</text>
<text x="301.6" y="255.7">voigt</text>
<text x="306.6" y="252">Name</text>
</g>
<g font-size="2.3">
<text x="275.6" y="256.3">Drawn</text>
<text x="275.6" y="260.5">Checked</text>
<text x="275.6" y="264.8">Standard</text>
<text x="221.4" y="285.7">State</text>
<text x="237.1" y="285.4">Changes</text>
<text x="258.2" y="285.7">Date</text>
<text x="268.4" y="285.7">Name</text>
</g>
</svg>
